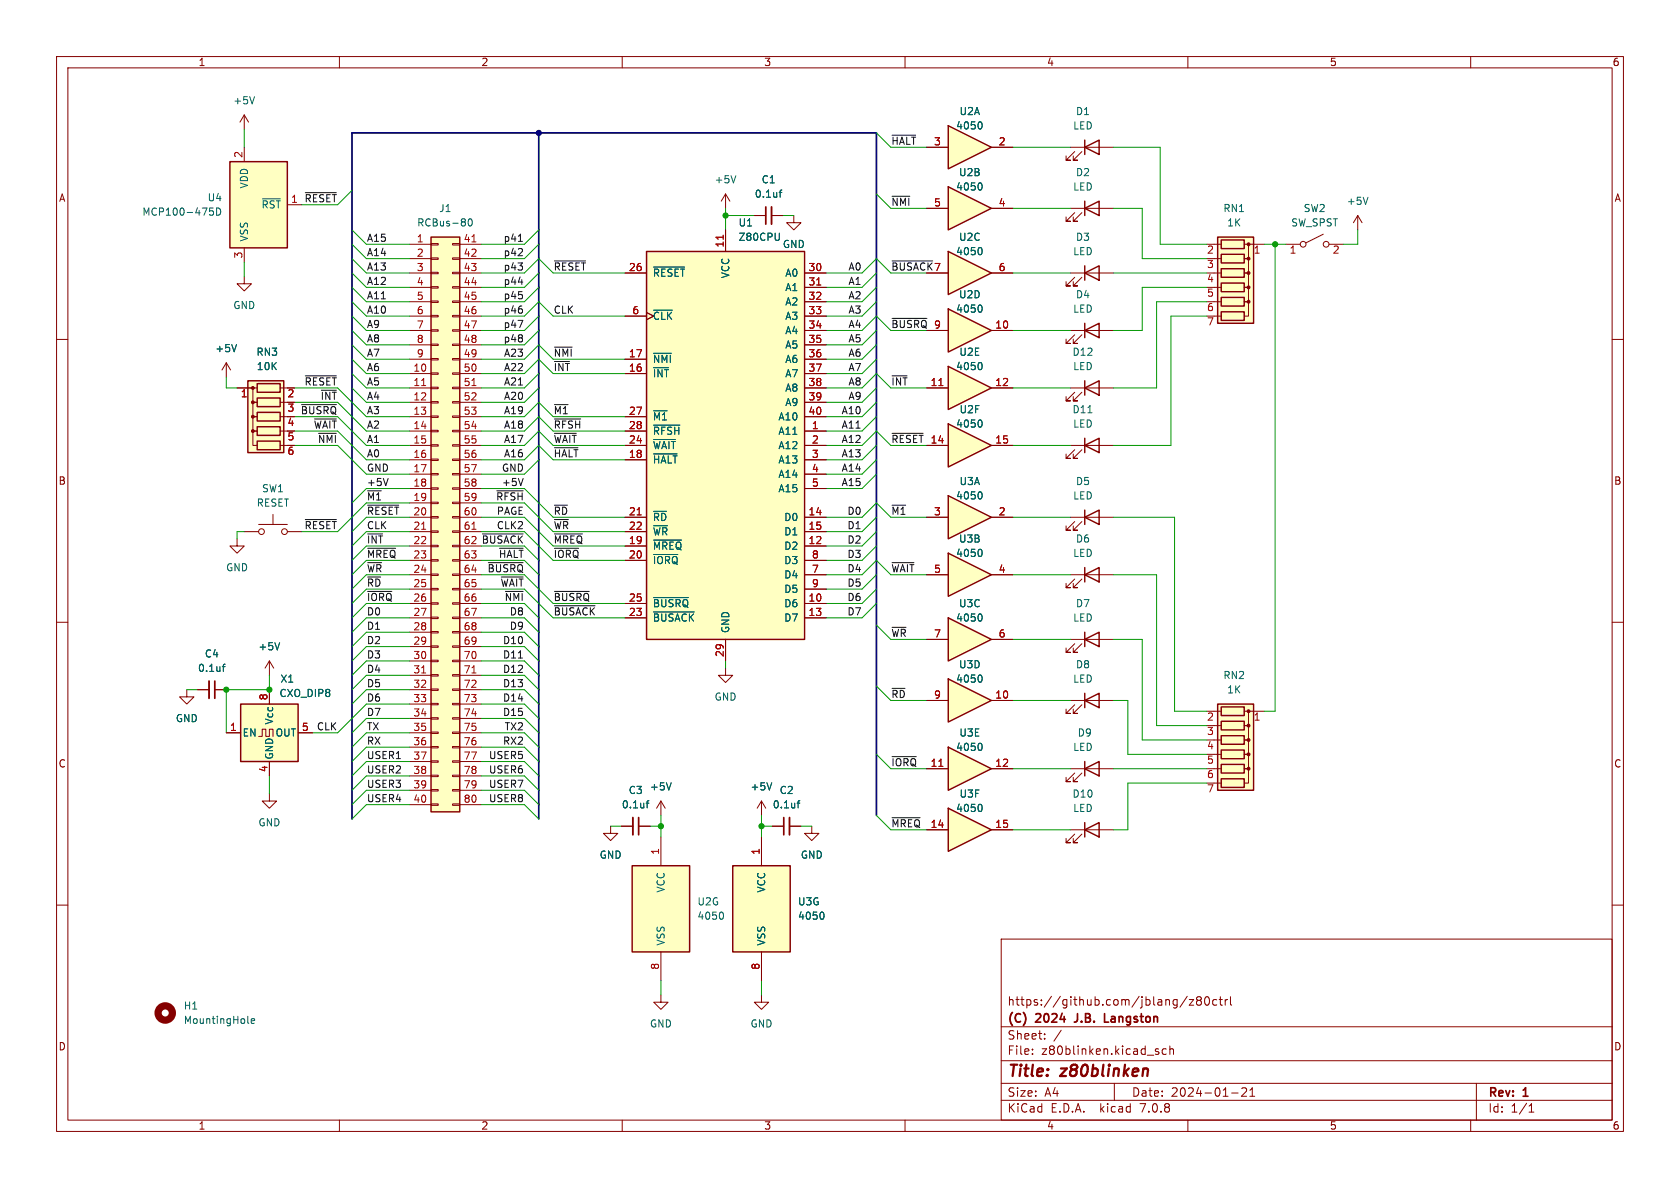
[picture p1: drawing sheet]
<svg xmlns="http://www.w3.org/2000/svg" width="297mm" height="210mm" viewBox="0 0 297 210" stroke-linecap="round" stroke-linejoin="round" font-family="sans-serif">
<g fill="none" stroke="#840000" stroke-width=".18">
<path d="M10 10h277v190h-277zM12 12h273v186h-273zM60 10v2M110 10v2M160 10v2M210 10v2M260 10v2M10 60h2M213.4 43.2h2.5M214.6 45.7h1.3M214.6 48.3h1.3M214.6 50.8h1.3"/>
<path d="M214.6 53.3h1.3M214.6 55.9h1.3M220 43.2h.7v2.5h-.7h.7v2.6h-.7h.7v2.5h-.7h.7v2.5h-.7h.7v2.6h-.7M221 43.2h2.5M285 60h2M189.2 91.4h7.6M190 92.2l-1.5 1.5h.7h-.7v-.7M191.3 92.2l-1.6 1.5h.8h-.8v-.7M10 110h2M285 110h2M10 160h2M285 160h2"/>
<path d="M177 166h108v32h-108zM208 176.7l.1 .1M208.1 176.7v1.2l-.1 .2M208.1 177.6l-.1 .1M209.9 176.1l-1.3 2M210.2 176.7h.8l-.8 1h.8M211.8 176.8l-.3-.2 .3-.4 .4 .1 .2 .2-.3 .3M211.8 176.8l-.3 .3v.3l.3 .3 .4-.1 .2-.2-.1-.4-.2-.2M211.8 176.8h.3M213.1 176.3l.2-.1a.81 .81 0 0 1 .6 .6 .81 .81 0 0 1-.3 .8l-.1 .1a.81 .81 0 0 1-.4-1.4zM215.1 176.8l-.4-.1-.3 .3v.4l.1 .2h.6M215.5 176.7h.6"/>
<path d="M215.7 176.2v1.3l.4 .2M216.6 176.7v1M217 176.7l-.3 .1-.1 .2M217.5 176.2v1.3l.2 .2M60 198v2M110 198v2M160 198v2M177 194.5h108M177 191.5h108M177 187.5h108M177 181.5h108M182.5 186.3v.1"/>
<path d="M182.5 185.5v.1M184.7 183.6v.1M184.7 182.8v.1M187.6 182.1l-1.3 2M197 191.5v3M204.5 185.9l.3 .1 .1 .2-.2 .2h-.3M204.5 185.4l.3 .1M206.2 185.5l-.5-.1-.2 .3v.4l.1 .2h.6M206.8 185.5l.2-.1 .4 .1 .1 .9M206.8 184.9v1.5M210 198v2M217.7 193.2h1.2"/>
<path d="M219.5 192.4l.6-.1 .2 .1 .1 .3-.9 1.1h.9M221 193.8h.8M221 192.7l.4-.4v1.5M260 198v2M261 191.5v6.5M270.3 196.6h.9M270.3 195.5l.4-.4v1.5"/>
</g>
<path d="M202.9 189l-.1 1.2" fill="none" stroke="#840000" stroke-width=".4"/>
<path d="M195.3 179.2v1.5h.7M189.9 180.7h.2" fill="none" stroke="#840000" stroke-width=".3"/>
<path d="M215.3 41.9h6.3v15.3h-6.3zM215.9 42.4h4.1v1.5h-4.1zM215.9 45h4.1v1.5h-4.1zM215.9 47.5h4.1v1.5h-4.1zM215.9 50h4.1v1.6h-4.1zM215.9 52.6h4.1v1.5h-4.1zM215.9 55.1h4.1v1.5h-4.1zM191.8 91.4l2.5-1.2v2.5zM191.8 90.2v2.5" fill="none" stroke="#840000" stroke-width=".25"/>
<path d="M215.3 41.9h6.3v15.3h-6.3z" fill="#ffffc2" stroke="#ffffc2" stroke-width=".18"/>
<g fill="#840000" stroke="#840000" stroke-width=".18">
<circle cx="220.7" cy="43.2" r=".25"/>
<circle cx="220.7" cy="45.7" r=".25"/>
<circle cx="220.7" cy="48.3" r=".25"/>
<circle cx="220.7" cy="50.8" r=".25"/>
<circle cx="220.7" cy="53.3" r=".25"/>
</g>
<path d="M167.6 74.9l7.7 3.8-7.7 3.9z" fill="#ffffc2"/>
<g fill="none" stroke="#840000" stroke-width=".25">
<path d="M40.6 28.6h10.2v15.2h-10.2zM191.8 26l2.5-1.2v2.5zM191.8 36.8l2.5-1.2v2.5zM191.8 24.8v2.5M191.8 35.6v2.5M114.3 44.5h27.9v68.5h-27.9zM43.8 67.3h6.4v12.7h-6.4zM45.5 67.8h4v1.5h-4zM45.5 70.4h4v1.5h-4zM45.5 72.9h4v1.5h-4zM45.5 75.4h4v1.6h-4zM45.5 78h4v1.5h-4z"/>
<path d="M167.6 74.9l7.7 3.8-7.7 3.9z"/>
</g>
<g fill="none" stroke="#840000" stroke-width=".18">
<path d="M43.2 26v2.6M50.8 36.2h2.5M133.3 38.1h2.1M136.4 38.1h2M140.3 38.1v1.3h1.3l-1.3 1.2-1.2-1.2h1.2M189.2 26h7.6M189.2 36.8h7.6M190 26.8l-1.5 1.5h.7h-.7v-.7M190 37.6l-1.5 1.5h.7h-.7v-.7M191.3 26.8l-1.6 1.5h.8h-.8v-.7M191.3 37.6l-1.6 1.5h.8h-.8v-.7M240 38.1l-.7 1.3"/>
<path d="M240 38.1v2.5M240 38.1l.8 1.3M43.2 43.8v2.6M110.5 48.3h3.8M110.5 55.9h3.8M114.3 55.2l1.3 .7-1.3 .6M128.3 40.6v3.9M142.2 48.3h3.8M142.2 50.8h3.8M142.2 53.3h3.8M142.2 55.9h3.8M142.2 58.4h3.8"/>
<path d="M41.9 68.6h2.5M45.5 68.6h-.8v2.5h.8h-.8v2.6h.8h-.8v2.5h.8h-.8v2.5h.8M49.5 78.7h1.3M49.5 68.6h2.6M49.5 71.1h1.3M49.5 73.7h1.3M49.5 76.2h1.3M110.5 78.7h3.8M110.5 73.7h3.8M110.5 76.2h3.8M110.5 66h3.8M110.5 63.5h3.8"/>
<path d="M142.2 78.7h3.8M142.2 68.6h3.8M142.2 71.1h3.8M142.2 73.7h3.8M142.2 76.2h3.8M142.2 66h3.8M142.2 63.5h3.8M142.2 61h3.8M163.8 78.7h3.8M175.3 78.7h3.8M110.5 96.5h3.8M110.5 91.4h3.8"/>
<path d="M110.5 94h3.8M110.5 81.3h3.8M110.5 99.1h3.8M142.2 96.5h3.8M142.2 91.4h3.8M142.2 94h3.8M142.2 81.3h3.8M142.2 99.1h3.8M142.2 83.8h3.8M142.2 86.4h3.8M110.5 106.7h3.8M110.5 109.2h3.8"/>
<path d="M128.3 113v3.8M142.2 106.7h3.8M142.2 109.2h3.8M142.2 101.6h3.8M142.2 104.1h3.8"/>
</g>
<g fill="none" stroke="#006464" stroke-width=".18">
<path d="M37.1 36.8h.6M37.2 37.3h.3l.2 .2v.4l-.5 .1M38.3 36.8a.64 .64 0 0 1 .7 .6 .64 .64 0 0 1-.7 .6zM46.4 35.2h3.2M137.7 34h.5M138.2 33.6l-.3 .2v1.1M241.8 34.9l-.4 1.2M115.5 47.2h5.5M115.5 54.8h3.4M137.8 41.2l-.1 1.2M115.5 62.5h3.2M115.5 77.7h3.9"/>
<path d="M115.5 72.6h2.4M115.5 75.2h4.7M173.3 74.2a.79 .79 0 0 1 0 1.3M115.5 80.2h4.2M115.5 95.5h5M115.5 98h4.3M115.5 90.4h2.3M115.5 108.2h7.2M115.5 105.6h6.2"/>
</g>
<path d="M136.4 36.6v3" fill="none" stroke="#840000" stroke-width=".33"/>
<path d="M135.4 36.6v3" fill="none" stroke="#840000" stroke-width=".3"/>
<g fill="#ffffc2" stroke="#ffffc2" stroke-width=".18">
<path d="M40.6 28.6h10.2v15.2h-10.2z"/>
<path d="M43.8 67.3h6.4v12.7h-6.4z"/>
<path d="M114.3 44.5h27.9v68.5h-27.9z"/>
</g>
<g fill="#840000" stroke="#840000" stroke-width=".18">
<circle cx="44.7" cy="68.6" r=".25"/>
<circle cx="44.7" cy="71.1" r=".25"/>
<circle cx="44.7" cy="73.7" r=".25"/>
<circle cx="44.7" cy="76.2" r=".25"/>
</g>
<path d="M127.9 41.6v.7M144.4 50.4h.7M112.6 91h.8" fill="none" stroke="#a90000" stroke-width=".18"/>
<path d="M167.6 120l7.7 3.8-7.7 3.8z" fill="#ffffc2"/>
<path d="M167.6 120l7.7 3.8-7.7 3.8z" fill="none" stroke="#840000" stroke-width=".25"/>
<path d="M163.8 123.8h3.8M175.3 123.8h3.8" fill="none" stroke="#840000" stroke-width=".18"/>
<path d="M173.3 119.3a.79 .79 0 0 1 0 1.3" fill="none" stroke="#006464" stroke-width=".18"/>
<path d="M167.6 109.2l7.7 3.8-7.7 3.8z" fill="#ffffc2"/>
<path d="M167.6 109.2l7.7 3.8-7.7 3.8z" fill="none" stroke="#840000" stroke-width=".25"/>
<path d="M163.8 113h3.8M175.3 113h3.8" fill="none" stroke="#840000" stroke-width=".18"/>
<path d="M173.3 108.5a.79 .79 0 0 1 0 1.3" fill="none" stroke="#006464" stroke-width=".18"/>
<path d="M167.6 97.8l7.7 3.8-7.7 3.8z" fill="#ffffc2"/>
<path d="M167.6 97.8l7.7 3.8-7.7 3.8z" fill="none" stroke="#840000" stroke-width=".25"/>
<path d="M163.8 101.6h3.8M175.3 101.6h3.8" fill="none" stroke="#840000" stroke-width=".18"/>
<path d="M173.3 97.1a.79 .79 0 0 1 0 1.3" fill="none" stroke="#006464" stroke-width=".18"/>
<path d="M167.6 142.9l7.7 3.8-7.7 3.8z" fill="#ffffc2"/>
<path d="M42.5 124.5h10.2v10.1h-10.2zM167.6 142.9l7.7 3.8-7.7 3.8z" fill="none" stroke="#840000" stroke-width=".25"/>
<g fill="none" stroke="#840000" stroke-width=".18">
<path d="M43.2 20.3l-.8 1.3M43.2 20.3v2.6M43.2 20.3l.7 1.3M128.3 34.3l-.8 1.3M128.3 34.3v2.5M128.3 34.3l.7 1.3M47.6 116.8l-.7 1.3M47.6 116.8v2.6M47.6 116.8l.8 1.3M40 129.5h2.5M45.7 130.2h.7v-1.3h.6v1.3h.6v-1.3h.7v1.3M47.6 121.9v2.6"/>
<path d="M47.6 134.6v2.6M52.7 129.5h2.5M47.6 140.3v1.3h1.3l-1.3 1.3-1.2-1.3h1.2M163.8 146.7h3.8M175.3 146.7h3.8"/>
</g>
<path d="M45 17.1l-.4 1.3M130.1 31.1l-.4 1.2M49.4 113.6l-.4 1.3M173.3 142.2a.79 .79 0 0 1 0 1.3" fill="none" stroke="#006464" stroke-width=".18"/>
<path d="M42.5 124.5h10.2v10.1h-10.2z" fill="#ffffc2" stroke="#ffffc2" stroke-width=".18"/>
<path d="M167.6 132.1l7.7 3.8-7.7 3.8z" fill="#ffffc2"/>
<path d="M167.6 132.1l7.7 3.8-7.7 3.8z" fill="none" stroke="#840000" stroke-width=".25"/>
<path d="M163.8 135.9h3.8M175.3 135.9h3.8" fill="none" stroke="#840000" stroke-width=".18"/>
<path d="M166 135.5h.7" fill="none" stroke="#a90000" stroke-width=".18"/>
<path d="M173.3 131.4a.79 .79 0 0 1 0 1.3" fill="none" stroke="#006464" stroke-width=".18"/>
<path d="M167.6 22.2l7.7 3.8-7.7 3.8z" fill="#ffffc2"/>
<g fill="none" stroke="#840000" stroke-width=".25">
<path d="M167.6 22.2l7.7 3.8-7.7 3.8zM191.8 113l2.5-1.2v2.5zM191.8 101.6l2.5-1.3v2.6zM191.8 100.3v2.6M191.8 111.8v2.5M191.8 123.8l2.5-1.2v2.5zM191.8 135.9l2.5-1.3v2.6zM191.8 122.6v2.5M191.8 134.6v2.6M215.3 124.5h6.3v15.2h-6.3zM215.9 125h4.1v1.5h-4.1zM215.9 127.5h4.1v1.5h-4.1z"/>
<path d="M215.9 130h4.1v1.6h-4.1zM215.9 132.6h4.1v1.5h-4.1zM215.9 135.1h4.1v1.6h-4.1zM215.9 137.7h4.1v1.5h-4.1zM129.5 153h10.2v15.3h-10.2zM191.8 146.7l2.5-1.3v2.6zM191.8 145.4v2.6"/>
</g>
<g fill="none" stroke="#840000" stroke-width=".18">
<path d="M163.8 26h3.8M175.3 26h3.8M41.9 95.3v1.2h1.3l-1.3 1.3-1.3-1.3h1.3M43.2 94h2.5M45.7 92.7h5.1M48.3 90.9v1.8M50.8 94h2.5M128.3 118.1v1.3h1.2l-1.2 1.3-1.3-1.3h1.3M189.2 113h7.6M189.2 101.6h7.6M190 113.8l-1.5 1.5h.7h-.7v-.7M190 102.4l-1.5 1.5h.7h-.7v-.8"/>
<path d="M191.3 113.8l-1.6 1.5h.8h-.8v-.7M191.3 102.4l-1.6 1.5h.8h-.8v-.8M34.9 121.9h2.1M38 121.9h2M189.2 123.8h7.6M189.2 135.9h7.6M190 124.6l-1.5 1.5h.7h-.7v-.8M190 136.7l-1.5 1.5h.7h-.7v-.8M191.3 124.6l-1.6 1.5h.8h-.8v-.8M191.3 136.7l-1.6 1.5h.8h-.8v-.8M213.4 125.7h2.5M214.6 128.3h1.3"/>
<path d="M214.6 130.8h1.3M214.6 133.4h1.3M214.6 135.9h1.3M214.6 138.4h1.3M220 125.7h.7v2.6h-.7h.7v2.5h-.7h.7v2.6h-.7h.7v2.5h-.7h.7v2.5h-.7M221 125.7h2.5M134.6 141.6v2.5M134.6 148v5M134.6 141.6l-.7 1.3M134.6 141.6l.8 1.3M136.5 146.1h2.1M139.6 146.1h2"/>
<path d="M143.5 146.1v1.2h1.3l-1.3 1.3-1.3-1.3h1.3M189.2 146.7h7.6M190 147.4l-1.5 1.6h.7h-.7v-.8M191.3 147.4l-1.6 1.6h.8h-.8v-.8M134.6 168.3v5.1"/>
<circle cx="46.2" cy="94" r=".51"/>
<circle cx="50.3" cy="94" r=".51"/>
</g>
<path d="M173.3 21.5a.79 .79 0 0 1 0 1.3M39.3 117.8h.5M39.8 117.4l-.3 .2v1.1M136.4 138.4l-.4 1.2M140.9 142h.5M141.4 141.5l-.3 .2v1.1M145.4 161.2a.79 .79 0 0 1 0 1.3M43.8 180.7l.2 .2M44.4 180.5l.6-.1v-.3h-.4l-.2 .2 .1 .6h.5" fill="none" stroke="#006464" stroke-width=".18"/>
<path d="M37 120.4v3M139.6 144.5v3.1" fill="none" stroke="#840000" stroke-width=".33"/>
<path d="M38 120.4v3M138.6 144.5v3.1" fill="none" stroke="#840000" stroke-width=".3"/>
<circle cx="29.2" cy="179.1" r="1.27" fill="none" stroke="#840000" stroke-width="1.3"/>
<g fill="#ffffc2" stroke="#ffffc2" stroke-width=".18">
<path d="M129.5 153h10.2v15.3h-10.2z"/>
<path d="M215.3 124.5h6.3v15.2h-6.3z"/>
</g>
<g fill="#840000" stroke="#840000" stroke-width=".18">
<circle cx="220.7" cy="125.7" r=".25"/>
<circle cx="220.7" cy="128.3" r=".25"/>
<circle cx="220.7" cy="130.8" r=".25"/>
<circle cx="220.7" cy="133.3" r=".25"/>
<circle cx="220.7" cy="135.9" r=".25"/>
</g>
<path d="M167.6 64.8l7.7 3.8-7.7 3.8z" fill="#ffffc2"/>
<path d="M191.8 58.4l2.5-1.2v2.5zM191.8 48.3l2.5-1.3v2.5zM191.8 47v2.5M191.8 57.2v2.5M167.6 64.8l7.7 3.8-7.7 3.8zM191.8 68.6l2.5-1.3v2.6zM191.8 67.3v2.6M111.8 153h10.1v15.3h-10.1z" fill="none" stroke="#840000" stroke-width=".25"/>
<g fill="none" stroke="#840000" stroke-width=".18">
<path d="M189.2 58.4h7.6M189.2 48.3h7.6M190 59.2l-1.5 1.5h.7h-.7v-.8M190 49l-1.5 1.5h.7h-.7v-.7M191.3 59.2l-1.6 1.5h.8h-.8v-.8M191.3 49l-1.6 1.5h.8h-.8v-.7M163.8 68.6h3.8M175.3 68.6h3.8M189.2 68.6h7.6M190 69.3l-1.5 1.6h.7h-.7v-.8M191.3 69.3l-1.6 1.6h.8h-.8v-.8M33 121.9v1.3h-1.3l1.3 1.3 1.3-1.3h-1.3"/>
<path d="M107.9 146.1v1.2h-1.2l1.2 1.3 1.3-1.3h-1.3M109.9 146.1h2M112.9 146.1h2M116.8 141.6l.8 1.3M116.8 141.6v2.5M116.8 148v5M116.8 141.6l-.7 1.3M116.8 175.9v1.3h-1.2l1.2 1.2 1.3-1.2h-1.3M116.8 168.3v5.1M134.6 175.9v1.3h1.3l-1.3 1.2-1.3-1.2h1.3"/>
</g>
<path d="M166 68.2h.7" fill="none" stroke="#a90000" stroke-width=".18"/>
<path d="M173.3 64.1a.79 .79 0 0 1 0 1.2M118.7 138.4l-.5 1.2M114.2 142h.5M114.7 141.5l-.3 .2v1.1M127.6 161.2a.79 .79 0 0 1 0 1.3" fill="none" stroke="#006464" stroke-width=".18"/>
<path d="M111.9 144.5v3.1" fill="none" stroke="#840000" stroke-width=".33"/>
<path d="M112.9 144.5v3.1" fill="none" stroke="#840000" stroke-width=".3"/>
<path d="M111.8 153h10.1v15.3h-10.1z" fill="#ffffc2" stroke="#ffffc2" stroke-width=".18"/>
<path d="M167.6 33l7.7 3.8-7.7 3.8z" fill="#ffffc2"/>
<path d="M167.6 33l7.7 3.8-7.7 3.8z" fill="none" stroke="#840000" stroke-width=".25"/>
<g fill="none" stroke="#840000" stroke-width=".18">
<path d="M163.8 36.8h3.8M175.3 36.8h3.8M43.2 48.9v1.3h1.2l-1.2 1.2-1.3-1.2h1.3M227.3 43.2h2.6M233.9 41.4l-3 1.5M234.9 43.2h2.6M40 64.1l-.8 1.3M40 64.1v2.6M40 64.1l.8 1.3"/>
<circle cx="230.4" cy="43.2" r=".51"/>
<circle cx="234.4" cy="43.2" r=".51"/>
</g>
<path d="M173.3 32.3a.79 .79 0 0 1 0 1.3M41.8 60.9l-.4 1.3" fill="none" stroke="#006464" stroke-width=".18"/>
<path d="M167.6 54.6l7.7 3.8-7.7 3.8z" fill="#ffffc2"/>
<path d="M167.6 54.6l7.7 3.8-7.7 3.8z" fill="none" stroke="#840000" stroke-width=".25"/>
<path d="M163.8 58.4h3.8M175.3 58.4h3.8" fill="none" stroke="#840000" stroke-width=".18"/>
<path d="M173.3 53.9a.79 .79 0 0 1 0 1.3" fill="none" stroke="#006464" stroke-width=".18"/>
<path d="M167.6 44.5l7.7 3.8-7.7 3.8z" fill="#ffffc2"/>
<path d="M76.2 41.9h5.1v101.6h-5.1zM167.6 44.5l7.7 3.8-7.7 3.8zM191.8 78.7l2.5-1.2v2.5zM191.8 77.5v2.5" fill="none" stroke="#840000" stroke-width=".25"/>
<g fill="none" stroke="#840000" stroke-width=".18">
<path d="M72.4 48.3h3.8M72.4 43.2h3.8M72.4 45.7h3.8M72.4 50.8h3.8M72.4 53.3h3.8M72.4 55.9h3.8M72.4 58.4h3.8M76.2 58.3h1.3v.2h-1.3zM76.2 55.8h1.3v.2h-1.3zM76.2 53.2h1.3v.3h-1.3zM76.2 50.7h1.3v.2h-1.3zM76.2 48.1h1.3v.3h-1.3z"/>
<path d="M76.2 45.6h1.3v.2h-1.3zM76.2 43.1h1.3v.2h-1.3zM80 58.3h1.3v.2h-1.3zM80 55.8h1.3v.2h-1.3zM80 53.2h1.3v.3h-1.3zM80 50.7h1.3v.2h-1.3zM80 48.1h1.3v.3h-1.3zM80 45.6h1.3v.2h-1.3zM80 43.1h1.3v.2h-1.3zM81.3 48.3h3.8M81.3 43.2h3.8M81.3 45.7h3.8"/>
<path d="M81.3 50.8h3.8M81.3 53.3h3.8M81.3 55.9h3.8M81.3 58.4h3.8M163.8 48.3h3.8M175.3 48.3h3.8M72.4 78.7h3.8M72.4 66h3.8M72.4 68.6h3.8M72.4 71.1h3.8M72.4 73.7h3.8M72.4 76.2h3.8"/>
<path d="M72.4 61h3.8M72.4 63.5h3.8M76.2 78.6h1.3v.3h-1.3zM76.2 76.1h1.3v.2h-1.3zM76.2 73.5h1.3v.3h-1.3zM76.2 71h1.3v.2h-1.3zM76.2 68.5h1.3v.2h-1.3zM76.2 65.9h1.3v.3h-1.3zM76.2 63.4h1.3v.2h-1.3zM76.2 60.8h1.3v.3h-1.3zM80 78.6h1.3v.3h-1.3zM80 76.1h1.3v.2h-1.3z"/>
<path d="M80 73.5h1.3v.3h-1.3zM80 71h1.3v.2h-1.3zM80 68.5h1.3v.2h-1.3zM80 65.9h1.3v.3h-1.3zM80 63.4h1.3v.2h-1.3zM80 60.8h1.3v.3h-1.3zM81.3 78.7h3.8M81.3 66h3.8M81.3 68.6h3.8M81.3 71.1h3.8M81.3 73.7h3.8M81.3 76.2h3.8"/>
<path d="M81.3 61h3.8M81.3 63.5h3.8M189.2 78.7h7.6M190 79.5l-1.5 1.5h.7h-.7v-.7M191.3 79.5l-1.6 1.5h.8h-.8v-.7M72.4 81.3h3.8M72.4 83.8h3.8M72.4 86.4h3.8M72.4 88.9h3.8M72.4 91.4h3.8M72.4 94h3.8M72.4 96.5h3.8"/>
<path d="M72.4 99.1h3.8M76.2 98.9h1.3v.3h-1.3zM76.2 96.4h1.3v.2h-1.3zM76.2 93.9h1.3v.2h-1.3zM76.2 91.3h1.3v.3h-1.3zM76.2 88.8h1.3v.2h-1.3zM76.2 86.2h1.3v.3h-1.3zM76.2 83.7h1.3v.2h-1.3zM76.2 81.2h1.3v.2h-1.3zM80 98.9h1.3v.3h-1.3zM80 96.4h1.3v.2h-1.3zM80 93.9h1.3v.2h-1.3z"/>
<path d="M80 91.3h1.3v.3h-1.3zM80 88.8h1.3v.2h-1.3zM80 86.2h1.3v.3h-1.3zM80 83.7h1.3v.2h-1.3zM80 81.2h1.3v.2h-1.3zM81.3 81.3h3.8M81.3 83.8h3.8M81.3 86.4h3.8M81.3 88.9h3.8M81.3 91.4h3.8M81.3 94h3.8M81.3 96.5h3.8"/>
<path d="M81.3 99.1h3.8M72.4 101.6h3.8M72.4 104.1h3.8M72.4 106.7h3.8M72.4 109.2h3.8M72.4 111.8h3.8M72.4 114.3h3.8M72.4 116.8h3.8M72.4 119.4h3.8M76.2 119.3h1.3v.2h-1.3zM76.2 116.7h1.3v.3h-1.3zM76.2 114.2h1.3v.2h-1.3z"/>
<path d="M76.2 111.6h1.3v.3h-1.3zM76.2 109.1h1.3v.2h-1.3zM76.2 106.6h1.3v.2h-1.3zM76.2 104h1.3v.3h-1.3zM76.2 101.5h1.3v.2h-1.3zM80 119.3h1.3v.2h-1.3zM80 116.7h1.3v.3h-1.3zM80 114.2h1.3v.2h-1.3zM80 111.6h1.3v.3h-1.3zM80 109.1h1.3v.2h-1.3zM80 106.6h1.3v.2h-1.3zM80 104h1.3v.3h-1.3z"/>
<path d="M80 101.5h1.3v.2h-1.3zM81.3 101.6h3.8M81.3 104.1h3.8M81.3 106.7h3.8M81.3 109.2h3.8M81.3 111.8h3.8M81.3 114.3h3.8M81.3 116.8h3.8M81.3 119.4h3.8M72.4 121.9h3.8M72.4 124.5h3.8M72.4 127h3.8"/>
<path d="M72.4 129.5h3.8M72.4 132.1h3.8M72.4 134.6h3.8M72.4 137.2h3.8M72.4 139.7h3.8M76.2 139.6h1.3v.2h-1.3zM76.2 137h1.3v.3h-1.3zM76.2 134.5h1.3v.2h-1.3zM76.2 132h1.3v.2h-1.3zM76.2 129.4h1.3v.3h-1.3zM76.2 126.9h1.3v.2h-1.3zM76.2 124.3h1.3v.3h-1.3z"/>
<path d="M76.2 121.8h1.3v.2h-1.3zM80 139.6h1.3v.2h-1.3zM80 137h1.3v.3h-1.3zM80 134.5h1.3v.2h-1.3zM80 132h1.3v.2h-1.3zM80 129.4h1.3v.3h-1.3zM80 126.9h1.3v.2h-1.3zM80 124.3h1.3v.3h-1.3zM80 121.8h1.3v.2h-1.3zM81.3 121.9h3.8M81.3 124.5h3.8M81.3 127h3.8"/>
<path d="M81.3 129.5h3.8M81.3 132.1h3.8M81.3 134.6h3.8M81.3 137.2h3.8M81.3 139.7h3.8M72.4 142.2h3.8M76.2 142.1h1.3v.3h-1.3zM80 142.1h1.3v.3h-1.3zM81.3 142.2h3.8"/>
</g>
<path d="M82.9 38.8l.2-.1a.68 .68 0 0 1 .4 .6 .68 .68 0 0 1-.4 .6l-.2-.1-.1-.3zM173.3 43.8a.79 .79 0 0 1 0 1.2M192.3 73h.8" fill="none" stroke="#006464" stroke-width=".18"/>
<path d="M76.2 41.9h5.1v101.6h-5.1z" fill="#ffffc2" stroke="#ffffc2" stroke-width=".18"/>
<path d="M83.4 42.8h.8M74.5 68.2h.8M83.4 68.2h.8M74.5 93.6h.8M83.4 93.6h.8M74.5 119h.8M83.4 119h.8" fill="none" stroke="#a90000" stroke-width=".18"/>
<path d="M167.6 87.6l7.7 3.8-7.7 3.9z" fill="#ffffc2"/>
<path d="M167.6 87.6l7.7 3.8-7.7 3.9z" fill="none" stroke="#840000" stroke-width=".25"/>
<g fill="none" stroke="#840000" stroke-width=".18">
<path d="M133.3 38.1h2.1M136.4 38.1h2M163.8 36.8h3.8M163.8 26h3.8M175.3 36.8h3.8M175.3 26h3.8M110.5 48.3h3.8M110.5 55.9h3.8M114.3 55.2l1.3 .7-1.3 .6M128.3 40.6v3.9M142.2 48.3h3.8M142.2 50.8h3.8"/>
<path d="M142.2 53.3h3.8M142.2 55.9h3.8M142.2 58.4h3.8M163.8 48.3h3.8M163.8 58.4h3.8M175.3 48.3h3.8M175.3 58.4h3.8M41.9 68.6h2.5M50.8 68.6h1.3M110.5 76.2h3.8M110.5 66h3.8M110.5 63.5h3.8"/>
<path d="M110.5 78.7h3.8M110.5 73.7h3.8M142.2 76.2h3.8M142.2 66h3.8M142.2 63.5h3.8M142.2 78.7h3.8M142.2 73.7h3.8M142.2 61h3.8M142.2 68.6h3.8M142.2 71.1h3.8M163.8 78.7h3.8M163.8 68.6h3.8"/>
<path d="M175.3 78.7h3.8M175.3 68.6h3.8M110.5 91.4h3.8M110.5 96.5h3.8M110.5 94h3.8M110.5 81.3h3.8M110.5 99.1h3.8M142.2 91.4h3.8M142.2 96.5h3.8M142.2 94h3.8M142.2 81.3h3.8M142.2 99.1h3.8"/>
<path d="M142.2 83.8h3.8M142.2 86.4h3.8M163.8 91.4h3.8M175.3 91.4h3.8M110.5 106.7h3.8M110.5 109.2h3.8M128.3 113v3.8M142.2 106.7h3.8M142.2 109.2h3.8M142.2 101.6h3.8M142.2 104.1h3.8M163.8 101.6h3.8"/>
<path d="M163.8 113h3.8M175.3 101.6h3.8M175.3 113h3.8M34.9 121.9h2.1M38 121.9h2M40 129.5h2.5M47.6 121.9v2.6M47.6 134.6v2.6M52.7 129.5h2.5M163.8 135.9h3.8M163.8 123.8h3.8M175.3 135.9h3.8"/>
<path d="M175.3 123.8h3.8M109.9 146.1h2M112.9 146.1h2M134.6 148v5M136.5 146.1h2.1M139.6 146.1h2M163.8 146.7h3.8M175.3 146.7h3.8M134.6 168.3v5.1"/>
</g>
<g fill="none" stroke="#006464" stroke-width=".18">
<path d="M137.7 34h.5M138.2 33.6l-.3 .2v1.1M173.3 21.5a.79 .79 0 0 1 0 1.3M173.3 32.3a.79 .79 0 0 1 0 1.3M115.5 47.2h5.5M115.5 54.8h3.4M137.8 41.2l-.1 1.2M173.3 43.8a.79 .79 0 0 1 0 1.2M173.3 53.9a.79 .79 0 0 1 0 1.3M41.8 60.9l-.4 1.3M115.5 62.5h3.2M115.5 77.7h3.9"/>
<path d="M115.5 72.6h2.4M115.5 75.2h4.7M173.3 64.1a.79 .79 0 0 1 0 1.2M173.3 74.2a.79 .79 0 0 1 0 1.3M115.5 80.2h4.2M115.5 95.5h5M115.5 98h4.3M115.5 90.4h2.3M173.3 86.9a.79 .79 0 0 1 0 1.3M173.3 97.1a.79 .79 0 0 1 0 1.3M39.3 117.8h.5M39.8 117.4l-.3 .2v1.1"/>
<path d="M49.4 113.6l-.4 1.3M115.5 108.2h7.2M115.5 105.6h6.2M173.3 108.5a.79 .79 0 0 1 0 1.3M173.3 119.3a.79 .79 0 0 1 0 1.3M118.7 138.4l-.5 1.2M136.4 138.4l-.4 1.2M173.3 131.4a.79 .79 0 0 1 0 1.3M114.2 142h.5M114.7 141.5l-.3 .2v1.1M140.9 142h.5M141.4 141.5l-.3 .2v1.1"/>
<path d="M173.3 142.2a.79 .79 0 0 1 0 1.3M145.4 161.2a.79 .79 0 0 1 0 1.3"/>
</g>
<g fill="none" stroke="#0f0f0f" stroke-width=".18">
<path d="M54 34.1h5.5M157.7 23.9h4.2M157.7 34.7h3.1M91.6 42.7h.8M98 46.1h5.5M157.7 46.1h7.2M157.7 56.3h6.2M53.3 71.5h6.2M54 66.4h5.5M55.6 74.1h3.9M56.3 76.6h3.2M98 76.6h3.9"/>
<path d="M98 74.1h4.7M98 79.1h4.2M98 61.4h3.1M157.7 76.6h5.5M54 91.8h5.5M65 89.3h5.5M65 96.9h4.9M68.6 84.6l-.4 1.2M85.3 94.4h7.2M86.3 99.5h6.2M87.8 86.8h4.7M88.3 96.9h4.2"/>
<path d="M92.5 84.6l-.4 1.2M98 96.9h4.3M98 94.4h5M157.7 99.5h3.9M65 104.5h4.3M88.6 102h3.9M89.4 104.5h3.1M91.6 116.3h.8M98 104.5h6.2M98 107.1h7.2M157.7 133.8h4.3M157.7 144.5h5"/>
</g>
<path d="M95.2 23.5v121.3M154.9 144.1v-120.6h-92.7v121.3" fill="none" stroke="#000084" stroke-width=".3"/>
<g fill="none" stroke="#009600" stroke-width=".18">
<path d="M43.2 22.9v3.1M62.2 33.7l-2.5 2.5h-6.4M128.3 36.8v3.8M128.3 38.1h5M138.4 38.1h1.9M154.9 23.5l2.6 2.5h6.3M154.9 34.3l2.6 2.5h6.3M179.1 26h10.1M179.1 36.8h10.1M196.8 26h8.3v17.2h8.3M196.8 36.8h5.1v8.9h11.5M43.2 46.4v2.5"/>
<path d="M62.2 45.7l2.6 2.6h7.6M62.2 53.3l2.6 2.6h7.6M62.2 58.4l2.6 2.6h7.6M62.2 55.9l2.6 2.5h7.6M62.2 40.6l2.6 2.6h7.6M62.2 43.2l2.6 2.5h7.6M62.2 48.3l2.6 2.5h7.6M62.2 50.8l2.6 2.5h7.6M85.1 48.3h7.6l2.5-2.6 2.6 2.6h12.7M85.1 55.9h7.6l2.5-2.6 2.6 2.6h12.7M95.2 58.4l-2.5 2.6h-7.6M95.2 55.9l-2.5 2.5h-7.6"/>
<path d="M95.2 40.6l-2.5 2.6h-7.6M95.2 43.2l-2.5 2.5h-7.6M95.2 48.3l-2.5 2.5h-7.6M95.2 50.8l-2.5 2.5h-7.6M146 48.3h6.4l2.5-2.6 2.6 2.6h6.3M146 58.4h6.4l2.5-2.5 2.6 2.5h6.3M154.9 53.3l-2.5 2.6h-6.4M154.9 58.4l-2.5 2.6h-6.4M154.9 48.3l-2.5 2.5h-6.4M154.9 50.8l-2.5 2.5h-6.4M179.1 48.3h10.1M179.1 58.4h10.1"/>
<path d="M196.8 48.3h16.6M213.4 55.9h-6.4v22.8h-10.2M213.4 50.8h-11.5v7.6h-5.1M213.4 53.3h-8.9v15.3h-7.7M223.5 43.2h3.8M225.4 43.2v82.5h-1.9M240 40.6v2.6h-2.5M40 66.7v1.9h1.9M52.1 78.7h7.6l5.1 5.1h7.6M52.1 73.7h7.6l5.1 5h7.6M52.1 76.2h7.6l5.1 5.1h7.6M52.1 68.6h7.6l5.1 5.1h7.6"/>
<path d="M52.1 71.1h7.6l5.1 5.1h7.6M62.2 68.6l2.6 2.5h7.6M62.2 63.5l2.6 2.5h7.6M62.2 61l2.6 2.5h7.6M62.2 66l2.6 2.6h7.6M85.1 78.7h7.6l2.5-2.5 2.6 2.5h12.7M85.1 73.7h7.6l2.5-2.6 2.6 2.6h12.7M85.1 76.2h7.6l2.5-2.5 2.6 2.5h12.7M85.1 66h7.6l2.5-2.5 2.6 2.5h12.7M85.1 63.5h7.6l2.5-2.5 2.6 2.5h12.7M95.2 68.6l-2.5 2.5h-7.6M95.2 66l-2.5 2.6h-7.6"/>
<path d="M146 78.7h6.4l2.5-2.5 2.6 2.5h6.3M146 68.6h6.4l2.5-2.6 2.6 2.6h6.3M154.9 78.7l-2.5 2.6h-6.4M154.9 71.1l-2.5 2.6h-6.4M154.9 73.7l-2.5 2.5h-6.4M154.9 68.6l-2.5 2.5h-6.4M154.9 63.5l-2.5 2.5h-6.4M154.9 61l-2.5 2.5h-6.4M179.1 78.7h10.1M179.1 68.6h10.1M43.2 94h-1.3v1.3M72.4 88.9h-7.6l-5.1 5.1h-6.4"/>
<path d="M72.4 91.4h-7.6l-2.6 2.6M72.4 94h-7.6l-2.6 2.5M72.4 99.1h-7.6l-2.6 2.5M72.4 96.5h-7.6l-2.6 2.6M72.4 86.4h-7.6l-2.6 2.5M85.1 88.9h7.6l5.1 5.1h12.7M85.1 91.4h7.6l5.1 5.1h12.7M85.1 86.4h7.6l5.1 5h12.7M85.1 94h7.6l5.1 5.1h12.7M85.1 99.1h7.6l2.5 2.5M85.1 81.3h7.6l2.5-2.6 2.6 2.6h12.7M85.1 96.5h7.6l2.5 2.6"/>
<path d="M95.2 81.3l-2.5 2.5h-7.6M146 91.4h6.4l2.5-2.5 2.6 2.5h6.3M154.9 91.4l-2.5 2.6h-6.4M154.9 96.5l-2.5 2.6h-6.4M154.9 81.3l-2.5 2.5h-6.4M154.9 94l-2.5 2.5h-6.4M154.9 83.8l-2.5 2.6h-6.4M179.1 91.4h10.1M196.8 91.4h10.8v34.3h5.8M47.6 119.4v2.5h-7.6v7.6M72.4 106.7h-7.6l-2.6 2.5M72.4 119.4h-7.6l-2.6 2.5"/>
<path d="M72.4 116.8h-7.6l-2.6 2.6M72.4 101.6h-7.6l-2.6 2.5M72.4 104.1h-7.6l-2.6 2.6M72.4 114.3h-7.6l-2.6 2.5M72.4 109.2h-7.6l-2.6 2.6M72.4 111.8h-7.6l-2.6 2.5M85.1 106.7h7.6l2.5 2.5M85.1 101.6h7.6l5.1 5.1h12.7M85.1 119.4h7.6l2.5 2.5M85.1 116.8h7.6l2.5 2.6M85.1 104.1h7.6l5.1 5.1h12.7M85.1 114.3h7.6l2.5 2.5"/>
<path d="M85.1 109.2h7.6l2.5 2.6M85.1 111.8h7.6l2.5 2.5M128.3 116.8v1.3M146 101.6h6.4l2.5-2.5 2.6 2.5h6.3M154.9 104.1l-2.5 2.6h-6.4M154.9 101.6l-2.5 2.5h-6.4M154.9 106.7l-2.5 2.5h-6.4M154.9 110.5l2.6 2.5h6.3M179.1 101.6h10.1M179.1 113h10.1M196.8 101.6h7.7v26.7h8.9M196.8 113h5.1v17.8h11.5"/>
<path d="M33 121.9h1.9M47.6 137.2v3.1M72.4 127h-7.6l-2.6 2.5M72.4 124.5h-7.6l-5.1 5h-4.5M72.4 129.5h-7.6l-2.6 2.6M72.4 137.2h-7.6l-2.6 2.5M72.4 139.7h-7.6l-2.6 2.5M72.4 134.6h-7.6l-2.6 2.6M72.4 132.1h-7.6l-2.6 2.5M72.4 121.9h-7.6l-2.6 2.6M85.1 127h7.6l2.5 2.5M85.1 129.5h7.6l2.5 2.6"/>
<path d="M85.1 137.2h7.6l2.5 2.5M85.1 139.7h7.6l2.5 2.5M85.1 134.6h7.6l2.5 2.6M85.1 132.1h7.6l2.5 2.5M85.1 124.5h7.6l2.5 2.5M85.1 121.9h7.6l2.5 2.6M154.9 133.4l2.6 2.5h6.3M154.9 121.3l2.6 2.5h6.3M179.1 135.9h10.1M179.1 123.8h10.1M196.8 123.8h2.6v9.6h14M196.8 135.9h16.6"/>
<path d="M213.4 138.4h-14v8.3h-2.6M72.4 142.2h-7.6l-2.6 2.6M85.1 142.2h7.6l2.5 2.6M107.9 146.1h2M114.9 146.1h1.9M116.8 144.1v3.9M134.6 146.1h1.9M134.6 144.1v3.9M141.6 146.1h1.9M154.9 144.1l2.6 2.6h6.3M179.1 146.7h10.1M116.8 173.4v2.5"/>
<path d="M134.6 173.4v2.5"/>
</g>
<path d="M127.9 41.6v.7M144.4 50.4h.7M166 68.2h.7M112.6 91h.8M166 135.5h.7" fill="none" stroke="#a90000" stroke-width=".18"/>
<g fill="#009600" stroke="#009600" stroke-width=".18">
<circle cx="134.6" cy="146.1" r=".46"/>
<circle cx="116.8" cy="146.1" r=".46"/>
<circle cx="128.3" cy="38.1" r=".46"/>
<circle cx="47.6" cy="121.9" r=".46"/>
<circle cx="40" cy="121.9" r=".46"/>
<circle cx="225.4" cy="43.2" r=".46"/>
</g>
<circle cx="95.2" cy="23.5" r=".46" fill="#000084" stroke="#000084" stroke-width=".18"/>
<g font-size="2.8" fill="#840000">
<text x="178" y="190.9">Title:</text>
<text x="187.7" y="190.9">z80blinken</text>
</g>
<g font-size="2.1" fill="#840000">
<text x="178" y="178">https://github.com/jblang/z80ctrl</text>
<text x="178" y="184">Sheet:</text>
<text x="178" y="181.2">(C)</text>
<text x="183.2" y="181.2">2024</text>
<text x="190.7" y="181.2">J.B.</text>
<text x="196.5" y="181.2">Langston</text>
<text x="178" y="186.7">File:</text>
<text x="184.1" y="186.7">z80blinken.kicad_sch</text>
<text x="178" y="196.9">KiCad</text>
<text x="178" y="194.1">Size:</text>
<text x="184.7" y="194.1">A4</text>
<text x="185.7" y="196.9">E.D.A.</text>
<text x="194.6" y="196.9">kicad</text>
<text x="200" y="194.1">Date:</text>
<text x="201.8" y="196.9">7.0.8</text>
<text x="207" y="194.1">2024-01-21</text>
<text x="263" y="194.3">Rev:</text>
<text x="263" y="196.9">Id:</text>
<text x="267.1" y="196.9">1/1</text>
<text x="269.4" y="194.3">1</text>
</g>
<g font-size="1.8" fill="#840000">
<text x="35" y="11.9">1</text>
<text x="85" y="11.9">2</text>
<text x="135" y="11.9">3</text>
<text x="185" y="11.9">4</text>
<text x="235" y="11.9">5</text>
<text x="285" y="11.9">6</text>
<text x="10.3" y="35.9">A</text>
<text x="285.3" y="35.9">A</text>
<text x="213.3" y="45.2">2</text>
<text x="213.3" y="47.7">3</text>
<text x="213.3" y="50.2">4</text>
<text x="213.3" y="52.8">5</text>
<text x="213.3" y="55.3">6</text>
<text x="50.7" y="70.6">2</text>
<text x="50.7" y="73.1">3</text>
<text x="50.7" y="75.6">4</text>
<text x="50.7" y="78.2">5</text>
<text x="10.3" y="85.9">B</text>
<text x="285.3" y="85.9">B</text>
<text x="213.3" y="127.7">2</text>
<text x="213.3" y="130.3">3</text>
<text x="10.3" y="135.9">C</text>
<text x="213.3" y="132.8">4</text>
<text x="213.3" y="135.3">5</text>
<text x="213.3" y="137.9">6</text>
<text x="285.3" y="135.9">C</text>
<text x="10.3" y="185.9">D</text>
<text x="285.3" y="185.9">D</text>
<text x="35" y="199.9">1</text>
<text x="85" y="199.9">2</text>
<text x="135" y="199.9">3</text>
<text x="185" y="199.9">4</text>
<text x="235" y="199.9">5</text>
<text x="285" y="199.9">6</text>
</g>
<g font-size="1.8" fill="#006464">
<text x="41.1" y="18.6">+5V</text>
<text x="168.9" y="23.1">4050</text>
<text x="169.5" y="20.5">U2A</text>
<text x="189.6" y="23.1">LED</text>
<text x="190.1" y="20.5">D1</text>
<text x="36.6" y="35.8">U4</text>
<text x="44" y="33.4" transform="rotate(-90 44 33.4)">VDD</text>
<text x="126.2" y="32.6">+5V</text>
<text x="133.3" y="35.2">0.1uf</text>
<text x="134.6" y="32.6">C1</text>
<text x="168.9" y="33.9">4050</text>
<text x="169.4" y="31.3">U2B</text>
<text x="189.6" y="33.9">LED</text>
<text x="190.1" y="31.3">D2</text>
<text x="25.1" y="38.3">MCP100-475D</text>
<text x="46.1" y="37.1">~{RST}</text>
<text x="73.6" y="40.2">RCBus-80</text>
<text x="77.5" y="37.7">J1</text>
<text x="130.5" y="40.2">U1</text>
<text x="216.2" y="37.7">RN1</text>
<text x="216.8" y="40.2">1K</text>
<text x="228.2" y="40.2">SW_SPST</text>
<text x="230.4" y="37.7">SW2</text>
<text x="238" y="36.4">+5V</text>
<text x="44" y="42.8" transform="rotate(-90 44 42.8)">VSS</text>
<text x="130.5" y="42.8">Z80CPU</text>
<text x="138.3" y="44">GND</text>
<text x="168.9" y="45.3">4050</text>
<text x="169.4" y="42.8">U2C</text>
<text x="189.6" y="45.3">LED</text>
<text x="190.1" y="42.8">D3</text>
<text x="115.3" y="49.1">~{RESET}</text>
<text x="129.1" y="49.3" transform="rotate(-90 129.1 49.3)">VCC</text>
<text x="138.7" y="49.1">A0</text>
<text x="138.7" y="51.7">A1</text>
<text x="169.4" y="52.9">U2D</text>
<text x="190.1" y="52.9">D4</text>
<text x="41.1" y="54.8">GND</text>
<text x="115.3" y="56.7">~{CLK}</text>
<text x="138.7" y="54.2">A2</text>
<text x="138.7" y="56.7">A3</text>
<text x="138.7" y="59.3">A4</text>
<text x="168.9" y="55.5">4050</text>
<text x="189.6" y="55.5">LED</text>
<text x="38" y="62.5">+5V</text>
<text x="45.2" y="63.1">RN3</text>
<text x="45.3" y="65.6">10K</text>
<text x="115.3" y="64.4">~{NMI}</text>
<text x="138.7" y="61.8">A5</text>
<text x="138.7" y="64.4">A6</text>
<text x="168.9" y="65.6">4050</text>
<text x="169.5" y="63.1">U2E</text>
<text x="189.5" y="63.1">D12</text>
<text x="189.6" y="65.6">LED</text>
<text x="115.3" y="66.9">~{INT}</text>
<text x="138.7" y="66.9">A7</text>
<text x="138.7" y="69.4">A8</text>
<text x="138.7" y="72">A9</text>
<text x="115.3" y="74.5">~{M1}</text>
<text x="115.3" y="77.1">~{RFSH}</text>
<text x="137.5" y="77.1">A11</text>
<text x="137.5" y="74.5">A10</text>
<text x="168.9" y="75.8">4050</text>
<text x="169.5" y="73.3">U2F</text>
<text x="189.5" y="73.3">D11</text>
<text x="189.6" y="75.8">LED</text>
<text x="115.3" y="82.1">~{HALT}</text>
<text x="115.3" y="79.6">~{WAIT}</text>
<text x="137.5" y="79.6">A12</text>
<text x="137.5" y="82.1">A13</text>
<text x="45.3" y="89.8">RESET</text>
<text x="46.2" y="87.2">SW1</text>
<text x="137.5" y="84.7">A14</text>
<text x="137.5" y="87.2">A15</text>
<text x="168.9" y="88.5">4050</text>
<text x="169.5" y="86">U3A</text>
<text x="189.6" y="88.5">LED</text>
<text x="190.1" y="86">D5</text>
<text x="115.3" y="92.3">~{RD}</text>
<text x="115.3" y="94.8">~{WR}</text>
<text x="138.5" y="92.3">D0</text>
<text x="138.5" y="94.8">D1</text>
<text x="39.9" y="101.2">GND</text>
<text x="115.3" y="97.4">~{MREQ}</text>
<text x="115.3" y="99.9">~{IORQ}</text>
<text x="138.5" y="97.4">D2</text>
<text x="138.5" y="99.9">D3</text>
<text x="168.9" y="98.7">4050</text>
<text x="169.4" y="96.1">U3B</text>
<text x="189.6" y="98.7">LED</text>
<text x="190.1" y="96.1">D6</text>
<text x="115.3" y="107.5">~{BUSRQ}</text>
<text x="138.5" y="107.5">D6</text>
<text x="138.5" y="102.5">D4</text>
<text x="138.5" y="105">D5</text>
<text x="169.4" y="107.5">U3C</text>
<text x="190.1" y="107.5">D7</text>
<text x="115.3" y="110.1">~{BUSACK}</text>
<text x="129.1" y="112" transform="rotate(-90 129.1 112)">GND</text>
<text x="138.5" y="110.1">D7</text>
<text x="168.9" y="110.1">4050</text>
<text x="189.6" y="110.1">LED</text>
<text x="34.9" y="119">0.1uf</text>
<text x="36.1" y="116.4">C4</text>
<text x="45.6" y="115.2">+5V</text>
<text x="169.4" y="118.3">U3D</text>
<text x="190.1" y="118.3">D8</text>
<text x="49.3" y="123.4">CXO_DIP8</text>
<text x="49.5" y="120.9">X1</text>
<text x="126.2" y="124.1">GND</text>
<text x="168.9" y="120.9">4050</text>
<text x="189.6" y="120.9">LED</text>
<text x="216.2" y="120.2">RN2</text>
<text x="216.8" y="122.8">1K</text>
<text x="31" y="127.9">GND</text>
<text x="42.8" y="130.4">EN</text>
<text x="48.5" y="128.2" transform="rotate(-90 48.5 128.2)">Vcc</text>
<text x="48.6" y="130.4">OUT</text>
<text x="169.5" y="130.4">U3E</text>
<text x="190.4" y="130.4">D9</text>
<text x="48.5" y="134.4" transform="rotate(-90 48.5 134.4)">GND</text>
<text x="168.9" y="132.9">4050</text>
<text x="189.6" y="132.9">LED</text>
<text x="109.8" y="143.1">0.1uf</text>
<text x="111" y="140.6">C3</text>
<text x="114.8" y="139.9">+5V</text>
<text x="132.6" y="139.9">+5V</text>
<text x="136.5" y="143.1">0.1uf</text>
<text x="137.7" y="140.6">C2</text>
<text x="168.9" y="143.7">4050</text>
<text x="169.5" y="141.2">U3F</text>
<text x="189.5" y="141.2">D10</text>
<text x="189.6" y="143.7">LED</text>
<text x="45.6" y="146.3">GND</text>
<text x="105.9" y="152">GND</text>
<text x="141.5" y="152">GND</text>
<text x="117.7" y="157.9" transform="rotate(-90 117.7 157.9)">VCC</text>
<text x="123.2" y="160.2">U2G</text>
<text x="135.5" y="157.9" transform="rotate(-90 135.5 157.9)">VCC</text>
<text x="141" y="160.2">U3G</text>
<text x="117.7" y="167.3" transform="rotate(-90 117.7 167.3)">VSS</text>
<text x="123.2" y="162.8">4050</text>
<text x="135.5" y="167.3" transform="rotate(-90 135.5 167.3)">VSS</text>
<text x="141" y="162.8">4050</text>
<text x="32.4" y="178.7">H1</text>
<text x="32.4" y="181.2">MountingHole</text>
<text x="114.8" y="181.8">GND</text>
<text x="132.6" y="181.8">GND</text>
</g>
<g font-size="1.8" fill="#a90000">
<text x="42.9" y="28" transform="rotate(-90 42.9 28)">2</text>
<text x="165" y="25.8">3</text>
<text x="176.5" y="25.8">2</text>
<text x="51.4" y="35.9">1</text>
<text x="165" y="36.6">5</text>
<text x="176.5" y="36.6">4</text>
<text x="42.9" y="45.8" transform="rotate(-90 42.9 45.8)">3</text>
<text x="73.6" y="42.9">1</text>
<text x="73.6" y="45.5">2</text>
<text x="81.9" y="42.9">41</text>
<text x="81.9" y="45.5">42</text>
<text x="128" y="43.9" transform="rotate(-90 128 43.9)">11</text>
<text x="221.5" y="45.2">1</text>
<text x="227.9" y="45.2">1</text>
<text x="235.5" y="45.2">2</text>
<text x="73.6" y="48">3</text>
<text x="73.6" y="50.5">4</text>
<text x="73.6" y="53.1">5</text>
<text x="81.9" y="48">43</text>
<text x="81.9" y="50.5">44</text>
<text x="81.9" y="53.1">45</text>
<text x="111.1" y="48">26</text>
<text x="142.8" y="48">30</text>
<text x="142.8" y="50.5">31</text>
<text x="142.8" y="53.1">32</text>
<text x="165" y="48">7</text>
<text x="176.5" y="48">6</text>
<text x="73.6" y="55.6">6</text>
<text x="73.6" y="58.2">7</text>
<text x="81.9" y="55.6">46</text>
<text x="81.9" y="58.2">47</text>
<text x="111.7" y="55.6">6</text>
<text x="142.8" y="55.6">33</text>
<text x="142.8" y="58.2">34</text>
<text x="165" y="58.2">9</text>
<text x="175.9" y="58.2">10</text>
<text x="213.3" y="57.9">7</text>
<text x="73" y="65.8">10</text>
<text x="73.6" y="60.7">8</text>
<text x="73.6" y="63.2">9</text>
<text x="81.9" y="60.7">48</text>
<text x="81.9" y="63.2">49</text>
<text x="81.9" y="65.8">50</text>
<text x="111.1" y="65.8">16</text>
<text x="111.1" y="63.2">17</text>
<text x="142.8" y="60.7">35</text>
<text x="142.8" y="63.2">36</text>
<text x="142.8" y="65.8">37</text>
<text x="42.5" y="70.6">1</text>
<text x="73" y="68.3">11</text>
<text x="73" y="70.9">12</text>
<text x="81.9" y="68.3">51</text>
<text x="81.9" y="70.9">52</text>
<text x="142.8" y="68.3">38</text>
<text x="142.8" y="70.9">39</text>
<text x="164.4" y="68.3">11</text>
<text x="175.9" y="68.3">12</text>
<text x="73" y="73.4">13</text>
<text x="73" y="75.9">14</text>
<text x="81.9" y="73.4">53</text>
<text x="81.9" y="75.9">54</text>
<text x="111.1" y="73.4">27</text>
<text x="111.1" y="75.9">28</text>
<text x="142.8" y="73.4">40</text>
<text x="143.4" y="75.9">1</text>
<text x="50.7" y="80.7">6</text>
<text x="73" y="78.5">15</text>
<text x="73" y="81">16</text>
<text x="73" y="83.6">17</text>
<text x="81.9" y="78.5">55</text>
<text x="81.9" y="81">56</text>
<text x="81.9" y="83.6">57</text>
<text x="111.1" y="81">18</text>
<text x="111.1" y="78.5">24</text>
<text x="143.4" y="78.5">2</text>
<text x="143.4" y="81">3</text>
<text x="143.4" y="83.6">4</text>
<text x="164.4" y="78.5">14</text>
<text x="175.9" y="78.5">15</text>
<text x="73" y="86.1">18</text>
<text x="73" y="88.6">19</text>
<text x="81.9" y="86.1">58</text>
<text x="81.9" y="88.6">59</text>
<text x="143.4" y="86.1">5</text>
<text x="73" y="93.7">21</text>
<text x="81.9" y="91.2">60</text>
<text x="81.9" y="93.7">61</text>
<text x="111.1" y="91.2">21</text>
<text x="111.1" y="93.7">22</text>
<text x="142.8" y="91.2">14</text>
<text x="142.8" y="93.7">15</text>
<text x="165" y="91.2">3</text>
<text x="176.5" y="91.2">2</text>
<text x="73" y="96.3">22</text>
<text x="73" y="101.3">24</text>
<text x="81.9" y="98.8">63</text>
<text x="81.9" y="101.3">64</text>
<text x="111.1" y="96.3">19</text>
<text x="111.1" y="98.8">20</text>
<text x="142.8" y="96.3">12</text>
<text x="143.4" y="101.3">7</text>
<text x="143.4" y="98.8">8</text>
<text x="165" y="101.3">5</text>
<text x="176.5" y="101.3">4</text>
<text x="73" y="103.9">25</text>
<text x="73" y="106.4">26</text>
<text x="81.9" y="103.9">65</text>
<text x="81.9" y="106.4">66</text>
<text x="111.1" y="106.4">25</text>
<text x="142.8" y="106.4">10</text>
<text x="143.4" y="103.9">9</text>
<text x="73" y="109">27</text>
<text x="73" y="111.5">28</text>
<text x="81.9" y="109">67</text>
<text x="81.9" y="111.5">68</text>
<text x="111.1" y="109">23</text>
<text x="142.8" y="109">13</text>
<text x="165" y="112.8">7</text>
<text x="176.5" y="112.8">6</text>
<text x="73" y="114">29</text>
<text x="73" y="116.6">30</text>
<text x="73" y="119.1">31</text>
<text x="81.9" y="114">69</text>
<text x="81.9" y="116.6">70</text>
<text x="81.9" y="119.1">71</text>
<text x="128" y="116.2" transform="rotate(-90 128 116.2)">29</text>
<text x="47.4" y="123.9" transform="rotate(-90 47.4 123.9)">8</text>
<text x="73" y="121.7">32</text>
<text x="73" y="124.2">33</text>
<text x="81.9" y="121.7">72</text>
<text x="81.9" y="124.2">73</text>
<text x="165" y="123.6">9</text>
<text x="175.9" y="123.6">10</text>
<text x="40.6" y="129.3">1</text>
<text x="53.3" y="129.3">5</text>
<text x="73" y="126.7">34</text>
<text x="73" y="129.3">35</text>
<text x="73" y="131.8">36</text>
<text x="81.9" y="126.7">74</text>
<text x="81.9" y="129.3">75</text>
<text x="81.9" y="131.8">76</text>
<text x="221.5" y="127.7">1</text>
<text x="47.4" y="136.6" transform="rotate(-90 47.4 136.6)">4</text>
<text x="73" y="134.4">37</text>
<text x="73" y="136.9">38</text>
<text x="81.9" y="134.4">77</text>
<text x="81.9" y="136.9">78</text>
<text x="164.4" y="135.6">11</text>
<text x="175.9" y="135.6">12</text>
<text x="73" y="139.4">39</text>
<text x="73" y="142">40</text>
<text x="81.9" y="139.4">79</text>
<text x="81.9" y="142">80</text>
<text x="213.3" y="140.4">7</text>
<text x="164.4" y="146.4">14</text>
<text x="175.9" y="146.4">15</text>
<text x="116.6" y="151.2" transform="rotate(-90 116.6 151.2)">1</text>
<text x="134.4" y="151.2" transform="rotate(-90 134.4 151.2)">1</text>
<text x="116.6" y="171.5" transform="rotate(-90 116.6 171.5)">8</text>
<text x="134.4" y="171.5" transform="rotate(-90 134.4 171.5)">8</text>
</g>
<g font-size="1.8" fill="#0f0f0f">
<text x="157.5" y="25.7">~{HALT} 3</text>
<text x="53.7" y="35.8">~{RESET}</text>
<text x="157.5" y="36.5">~{NMI}</text>
<text x="64.8" y="42.8">A15</text>
<text x="64.8" y="45.4">A14</text>
<text x="64.8" y="47.9">A13</text>
<text x="88.9" y="47.9">p43</text>
<text x="88.9" y="42.8">p41</text>
<text x="88.9" y="45.4">p42</text>
<text x="97.8" y="47.9">~{RESET}</text>
<text x="149.9" y="47.9">A0</text>
<text x="157.5" y="47.9">~{BUSACK}</text>
<text x="64.8" y="53">A11</text>
<text x="64.8" y="50.5">A12</text>
<text x="88.9" y="50.5">p44</text>
<text x="88.9" y="53">p45</text>
<text x="149.9" y="53">A2</text>
<text x="149.9" y="50.5">A1</text>
<text x="64.8" y="58.1">A9</text>
<text x="64.8" y="55.5">A10</text>
<text x="88.9" y="58.1">p47</text>
<text x="88.9" y="55.5">p46</text>
<text x="97.8" y="55.5">CLK</text>
<text x="149.9" y="58.1">A4</text>
<text x="149.9" y="55.5">A3</text>
<text x="157.5" y="58.1">~{BUSRQ}</text>
<text x="64.8" y="60.6">A8</text>
<text x="64.8" y="63.2">A7</text>
<text x="64.8" y="65.7">A6</text>
<text x="88.9" y="60.6">p48</text>
<text x="89" y="65.7">A22</text>
<text x="89" y="63.2">A23</text>
<text x="97.8" y="65.7">~{INT}</text>
<text x="97.8" y="63.2">~{NMI}</text>
<text x="149.9" y="65.7">A7</text>
<text x="149.9" y="63.2">A6</text>
<text x="149.9" y="60.6">A5</text>
<text x="53.7" y="68.2">~{RESET}</text>
<text x="56.6" y="70.8">~{INT}</text>
<text x="64.8" y="70.8">A4</text>
<text x="64.8" y="68.2">A5</text>
<text x="89" y="68.2">A21</text>
<text x="89" y="70.8">A20</text>
<text x="149.9" y="70.8">A9</text>
<text x="149.9" y="68.2">A8</text>
<text x="157.5" y="68.2">~{INT}</text>
<text x="53.1" y="73.3">~{BUSRQ}</text>
<text x="55.4" y="75.9">~{WAIT}</text>
<text x="64.8" y="73.3">A3</text>
<text x="64.8" y="75.9">A2</text>
<text x="89" y="73.3">A19</text>
<text x="89" y="75.9">A18</text>
<text x="97.8" y="73.3">~{M1}</text>
<text x="97.8" y="75.9">~{RFSH}</text>
<text x="148.7" y="75.9">A11</text>
<text x="148.7" y="73.3">A10</text>
<text x="56.1" y="78.4">~{NMI}</text>
<text x="64.8" y="80.9">A0</text>
<text x="64.8" y="83.5">GND</text>
<text x="64.8" y="78.4">A1</text>
<text x="88.6" y="83.5">GND</text>
<text x="89" y="78.4">A17</text>
<text x="89" y="80.9">A16</text>
<text x="97.8" y="80.9">~{HALT}</text>
<text x="97.8" y="78.4">~{WAIT}</text>
<text x="148.7" y="80.9">A13</text>
<text x="148.7" y="83.5">A14</text>
<text x="148.7" y="78.4">A12</text>
<text x="157.5" y="78.4">~{RESET}</text>
<text x="64.8" y="88.6">~{M1}</text>
<text x="64.8" y="86">+5V</text>
<text x="87.6" y="88.6">~{RFSH}</text>
<text x="88.6" y="86">+5V</text>
<text x="148.7" y="86">A15</text>
<text x="53.7" y="93.6">~{RESET}</text>
<text x="64.8" y="91.1">~{RESET}20</text>
<text x="64.8" y="93.6">CLK</text>
<text x="87.7" y="91.1">PAGE</text>
<text x="87.7" y="93.6">CLK2</text>
<text x="97.8" y="91.1">~{RD}</text>
<text x="97.8" y="93.6">~{WR}</text>
<text x="149.7" y="93.6">D1</text>
<text x="149.7" y="91.1">D0</text>
<text x="157.5" y="91.1">~{M1}</text>
<text x="64.8" y="101.3">~{WR}</text>
<text x="64.8" y="96.2">~{INT}</text>
<text x="64.8" y="98.7">~{MREQ} 23</text>
<text x="81.9" y="96.3">62 ~{BUSACK}</text>
<text x="86.1" y="101.3">~{BUSRQ}</text>
<text x="88.1" y="98.7">~{HALT}</text>
<text x="97.8" y="98.7">~{IORQ}</text>
<text x="97.8" y="96.2">~{MREQ}</text>
<text x="149.7" y="101.3">D4</text>
<text x="149.7" y="96.2">D2</text>
<text x="149.7" y="98.7">D3</text>
<text x="157.5" y="101.3">~{WAIT} 5</text>
<text x="64.8" y="106.3">~{IORQ}</text>
<text x="64.8" y="103.8">~{RD}</text>
<text x="88.4" y="103.8">~{WAIT}</text>
<text x="89.1" y="106.3">~{NMI}</text>
<text x="97.8" y="106.3">~{BUSRQ}</text>
<text x="149.7" y="106.3">D6</text>
<text x="149.7" y="103.8">D5</text>
<text x="64.8" y="114">D2</text>
<text x="64.8" y="108.9">D0</text>
<text x="64.8" y="111.4">D1</text>
<text x="88.8" y="114">D10</text>
<text x="90" y="108.9">D8</text>
<text x="90" y="111.4">D9</text>
<text x="97.8" y="108.9">~{BUSACK}</text>
<text x="149.7" y="108.9">D7</text>
<text x="157.5" y="112.7">~{WR}</text>
<text x="64.8" y="116.5">D3</text>
<text x="64.8" y="119">D4</text>
<text x="88.8" y="116.5">D11</text>
<text x="88.8" y="119">D12</text>
<text x="64.8" y="121.6">D5</text>
<text x="64.8" y="124.1">D6</text>
<text x="88.8" y="124.1">D14</text>
<text x="88.8" y="121.6">D13</text>
<text x="157.5" y="123.5">~{RD}</text>
<text x="55.9" y="129.2">CLK</text>
<text x="64.8" y="129.2">TX</text>
<text x="64.8" y="126.7">D7</text>
<text x="64.8" y="131.7">RX</text>
<text x="88.8" y="131.7">RX2</text>
<text x="88.8" y="126.7">D15</text>
<text x="89.1" y="129.2">TX2</text>
<text x="64.8" y="136.8">USER2</text>
<text x="64.8" y="134.3">USER1</text>
<text x="86.3" y="136.8">USER6</text>
<text x="86.3" y="134.3">USER5</text>
<text x="157.5" y="135.5">~{IORQ}11</text>
<text x="64.8" y="141.9">USER4</text>
<text x="64.8" y="139.4">USER3</text>
<text x="86.3" y="141.9">USER8</text>
<text x="86.3" y="139.4">USER7</text>
<text x="157.5" y="146.3">~{MREQ}14</text>
</g>
</svg>
